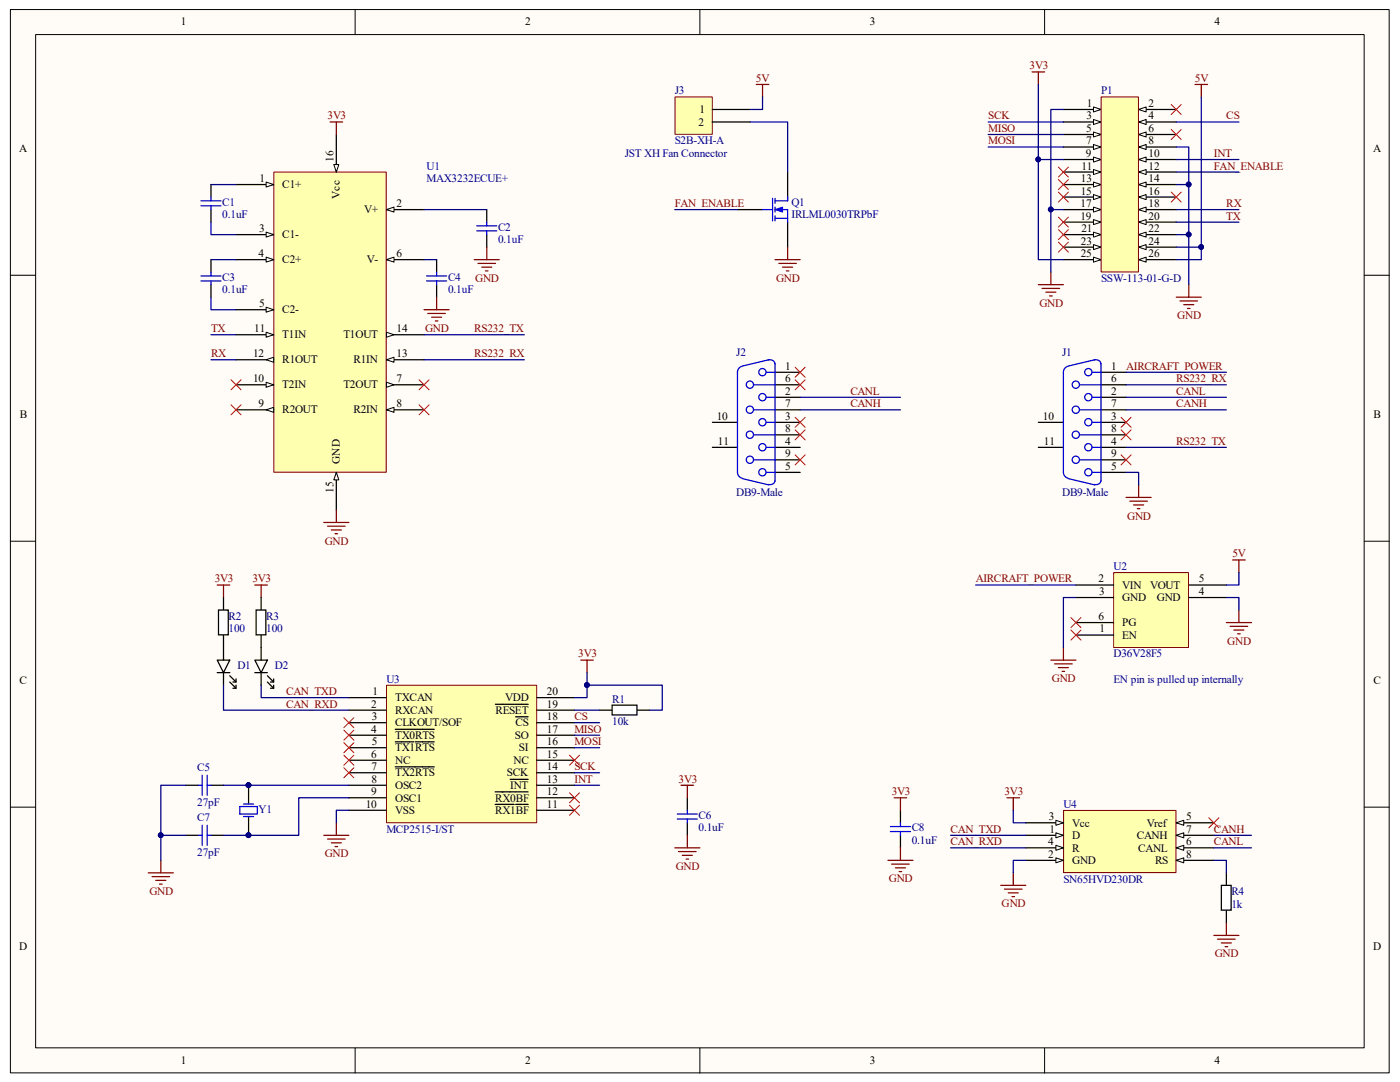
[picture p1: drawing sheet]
<svg xmlns="http://www.w3.org/2000/svg" width="279mm" height="216mm" viewBox="0 0 279 216" stroke-linecap="round" stroke-linejoin="round" font-family="sans-serif">
<path d="M2.1 1.9h275.1v212.2h-275.1z" fill="#fffcf8"/>
<path d="M2.1 1.9h275.1v212.2h-275.1z" fill="none" stroke="#000" stroke-width=".2"/>
<path d="M7.2 6.9h265v202.2h-265z" fill="#fffcf8"/>
<g fill="none" stroke="#000" stroke-width=".2">
<path d="M7.1 6.9h265.1v202.2h-265.1zM70.9 1.9v5M139.7 1.9v5M208.5 1.9v5M2.1 54.9h5M272.3 54.9h5M2.1 108h5M272.3 108h5M2.1 161.1h5M272.3 161.1h5M70.9 209.1v5M139.7 209.1v5"/>
<path d="M208.5 209.1v5"/>
</g>
<path d="M212.2 21.8h7.5" fill="none" stroke="#000" stroke-width=".25"/>
<path d="M218.2 21.3l1.5 .5-1.5 .5z" fill="#fffcf8"/>
<path d="M218.2 21.3l1.5 .5-1.5 .5z" fill="none" stroke="#000" stroke-width=".2"/>
<path d="M227.2 21.8h7.5" fill="none" stroke="#000" stroke-width=".25"/>
<path d="M227.2 21.8l1.5-.5v1z" fill="#fffcf8"/>
<path d="M227.2 21.8l1.5-.5v1z" fill="none" stroke="#000" stroke-width=".2"/>
<path d="M212.2 24.3h7.5" fill="none" stroke="#000" stroke-width=".25"/>
<path d="M218.2 23.8l1.5 .5-1.5 .5z" fill="#fffcf8"/>
<path d="M218.2 23.8l1.5 .5-1.5 .5z" fill="none" stroke="#000" stroke-width=".2"/>
<path d="M227.2 24.3h7.5" fill="none" stroke="#000" stroke-width=".25"/>
<path d="M227.2 24.3l1.5-.5v1z" fill="#fffcf8"/>
<path d="M227.2 24.3l1.5-.5v1z" fill="none" stroke="#000" stroke-width=".2"/>
<path d="M212.2 26.8h7.5" fill="none" stroke="#000" stroke-width=".25"/>
<path d="M218.2 26.3l1.5 .5-1.5 .5z" fill="#fffcf8"/>
<path d="M218.2 26.3l1.5 .5-1.5 .5z" fill="none" stroke="#000" stroke-width=".2"/>
<path d="M227.2 26.8h7.5" fill="none" stroke="#000" stroke-width=".25"/>
<path d="M227.2 26.8l1.5-.5v1z" fill="#fffcf8"/>
<path d="M227.2 26.8l1.5-.5v1z" fill="none" stroke="#000" stroke-width=".2"/>
<path d="M212.2 29.3h7.5" fill="none" stroke="#000" stroke-width=".25"/>
<path d="M218.2 28.8l1.5 .5-1.5 .5z" fill="#fffcf8"/>
<path d="M218.2 28.8l1.5 .5-1.5 .5z" fill="none" stroke="#000" stroke-width=".2"/>
<path d="M227.2 29.3h7.5" fill="none" stroke="#000" stroke-width=".25"/>
<path d="M227.2 29.3l1.5-.5v1z" fill="#fffcf8"/>
<path d="M227.2 29.3l1.5-.5v1z" fill="none" stroke="#000" stroke-width=".2"/>
<path d="M212.2 31.8h7.5" fill="none" stroke="#000" stroke-width=".25"/>
<path d="M218.2 31.3l1.5 .5-1.5 .5z" fill="#fffcf8"/>
<path d="M218.2 31.3l1.5 .5-1.5 .5z" fill="none" stroke="#000" stroke-width=".2"/>
<path d="M227.2 31.8h7.5" fill="none" stroke="#000" stroke-width=".25"/>
<path d="M227.2 31.8l1.5-.5v1z" fill="#fffcf8"/>
<path d="M227.2 31.8l1.5-.5v1z" fill="none" stroke="#000" stroke-width=".2"/>
<path d="M212.2 34.3h7.5" fill="none" stroke="#000" stroke-width=".25"/>
<path d="M218.2 33.8l1.5 .5-1.5 .5z" fill="#fffcf8"/>
<path d="M218.2 33.8l1.5 .5-1.5 .5z" fill="none" stroke="#000" stroke-width=".2"/>
<path d="M227.2 34.3h7.5" fill="none" stroke="#000" stroke-width=".25"/>
<path d="M227.2 34.3l1.5-.5v1z" fill="#fffcf8"/>
<path d="M227.2 34.3l1.5-.5v1z" fill="none" stroke="#000" stroke-width=".2"/>
<path d="M212.2 36.8h7.5" fill="none" stroke="#000" stroke-width=".25"/>
<path d="M218.2 36.3l1.5 .5-1.5 .5z" fill="#fffcf8"/>
<path d="M218.2 36.3l1.5 .5-1.5 .5z" fill="none" stroke="#000" stroke-width=".2"/>
<path d="M227.2 36.8h7.5" fill="none" stroke="#000" stroke-width=".25"/>
<path d="M227.2 36.8l1.5-.5v1z" fill="#fffcf8"/>
<path d="M227.2 36.8l1.5-.5v1z" fill="none" stroke="#000" stroke-width=".2"/>
<path d="M212.2 39.3h7.5" fill="none" stroke="#000" stroke-width=".25"/>
<path d="M218.2 38.8l1.5 .5-1.5 .5z" fill="#fffcf8"/>
<path d="M218.2 38.8l1.5 .5-1.5 .5z" fill="none" stroke="#000" stroke-width=".2"/>
<path d="M227.2 39.3h7.5" fill="none" stroke="#000" stroke-width=".25"/>
<path d="M227.2 39.3l1.5-.5v1z" fill="#fffcf8"/>
<path d="M227.2 39.3l1.5-.5v1z" fill="none" stroke="#000" stroke-width=".2"/>
<path d="M212.2 41.8h7.5" fill="none" stroke="#000" stroke-width=".25"/>
<path d="M218.2 41.3l1.5 .5-1.5 .5z" fill="#fffcf8"/>
<path d="M218.2 41.3l1.5 .5-1.5 .5z" fill="none" stroke="#000" stroke-width=".2"/>
<path d="M227.2 41.8h7.5" fill="none" stroke="#000" stroke-width=".25"/>
<path d="M227.2 41.8l1.5-.5v1z" fill="#fffcf8"/>
<path d="M227.2 41.8l1.5-.5v1z" fill="none" stroke="#000" stroke-width=".2"/>
<path d="M212.2 44.3h7.5" fill="none" stroke="#000" stroke-width=".25"/>
<path d="M218.2 43.8l1.5 .5-1.5 .5z" fill="#fffcf8"/>
<path d="M218.2 43.8l1.5 .5-1.5 .5z" fill="none" stroke="#000" stroke-width=".2"/>
<path d="M227.2 44.3h7.5" fill="none" stroke="#000" stroke-width=".25"/>
<path d="M227.2 44.3l1.5-.5v1z" fill="#fffcf8"/>
<path d="M227.2 44.3l1.5-.5v1z" fill="none" stroke="#000" stroke-width=".2"/>
<path d="M212.2 46.8h7.5" fill="none" stroke="#000" stroke-width=".25"/>
<path d="M218.2 46.3l1.5 .5-1.5 .5z" fill="#fffcf8"/>
<path d="M218.2 46.3l1.5 .5-1.5 .5z" fill="none" stroke="#000" stroke-width=".2"/>
<path d="M227.2 46.8h7.5" fill="none" stroke="#000" stroke-width=".25"/>
<path d="M227.2 46.8l1.5-.5v1z" fill="#fffcf8"/>
<path d="M227.2 46.8l1.5-.5v1z" fill="none" stroke="#000" stroke-width=".2"/>
<path d="M212.2 49.3h7.5" fill="none" stroke="#000" stroke-width=".25"/>
<path d="M218.2 48.8l1.5 .5-1.5 .5z" fill="#fffcf8"/>
<path d="M218.2 48.8l1.5 .5-1.5 .5z" fill="none" stroke="#000" stroke-width=".2"/>
<path d="M227.2 49.3h7.5" fill="none" stroke="#000" stroke-width=".25"/>
<path d="M227.2 49.3l1.5-.5v1z" fill="#fffcf8"/>
<path d="M227.2 49.3l1.5-.5v1z" fill="none" stroke="#000" stroke-width=".2"/>
<path d="M212.2 51.8h7.5" fill="none" stroke="#000" stroke-width=".25"/>
<path d="M218.2 51.3l1.5 .5-1.5 .5z" fill="#fffcf8"/>
<path d="M218.2 51.3l1.5 .5-1.5 .5z" fill="none" stroke="#000" stroke-width=".2"/>
<path d="M227.2 51.8h7.5" fill="none" stroke="#000" stroke-width=".25"/>
<path d="M227.2 51.8l1.5-.5v1z" fill="#fffcf8"/>
<path d="M227.2 51.8l1.5-.5v1z" fill="none" stroke="#000" stroke-width=".2"/>
<path d="M219.8 19.4h7.4v34.9h-7.4z" fill="#ffffb0"/>
<path d="M219.8 19.3h7.4v35h-7.4z" fill="none" stroke="#800000" stroke-width=".2"/>
<path d="M77.2 136.8h29.9v27.4h-29.9z" fill="#ffffb0"/>
<path d="M77.1 136.7h30v27.5h-30z" fill="none" stroke="#800000" stroke-width=".2"/>
<g fill="none" stroke="#000" stroke-width=".25">
<path d="M69.6 139.2h7.5M107.1 139.2h7.6M69.6 141.7h7.5M69.6 144.2h7.5M69.6 146.7h7.5M69.6 149.2h7.5M69.6 151.7h7.5M69.6 154.2h7.5M69.6 156.7h7.5M69.6 159.2h7.5M78.9 145.5h2.8M78.9 148h2.8"/>
<path d="M78.9 153h2.8M81.8 145.5h1M81.8 148h.8M81.8 153h1M82.9 145.5h3.8M82.9 148h3.8M82.9 153h3.8M98.8 158h4M98.9 140.5h3.8M101.8 155.5h3.6M102.8 140.5h2.6M102.9 143h1.3"/>
<path d="M102.9 158h1.3M104.3 158h1.1M104.3 143h1.1M107.1 141.7h7.6M107.1 144.2h7.6M107.1 146.7h7.6M107.1 149.2h7.6M107.1 151.7h7.6M107.1 154.2h7.6M107.1 156.7h7.6M107.1 159.2h7.6M69.6 161.7h7.5"/>
<path d="M98.8 160.5h3.8M102.9 160.5h1.3M104.3 160.5h1.1M107.1 161.7h7.6"/>
</g>
<path d="M212.3 161.8h22.4v12.3h-22.4z" fill="#ffffb0"/>
<path d="M212.3 161.7h22.4v12.4h-22.4z" fill="none" stroke="#800000" stroke-width=".2"/>
<path d="M204.7 166.7h7.5" fill="none" stroke="#000" stroke-width=".25"/>
<path d="M210.7 166.2l1.5 .5-1.5 .5z" fill="#fffcf8"/>
<path d="M210.7 166.2l1.5 .5-1.5 .5z" fill="none" stroke="#000" stroke-width=".2"/>
<path d="M204.7 171.7h7.5" fill="none" stroke="#000" stroke-width=".25"/>
<path d="M210.7 171.2l1.5 .5-1.5 .5z" fill="#fffcf8"/>
<path d="M210.7 171.2l1.5 .5-1.5 .5z" fill="none" stroke="#000" stroke-width=".2"/>
<path d="M204.7 164.2h7.5" fill="none" stroke="#000" stroke-width=".25"/>
<path d="M210.7 163.7l1.5 .5-1.5 .5z" fill="#fffcf8"/>
<path d="M210.7 163.7l1.5 .5-1.5 .5z" fill="none" stroke="#000" stroke-width=".2"/>
<path d="M204.7 169.2h7.5" fill="none" stroke="#000" stroke-width=".25"/>
<path d="M210.7 168.7l1.5 .5-1.5 .5z" fill="#fffcf8"/>
<path d="M210.7 168.7l1.5 .5-1.5 .5z" fill="none" stroke="#000" stroke-width=".2"/>
<path d="M234.7 164.2h7.5" fill="none" stroke="#000" stroke-width=".25"/>
<path d="M234.7 164.2l1.5-.5v1z" fill="#fffcf8"/>
<path d="M234.7 164.2l1.5-.5v1z" fill="none" stroke="#000" stroke-width=".2"/>
<path d="M234.7 169.2h7.5" fill="none" stroke="#000" stroke-width=".25"/>
<path d="M234.7 169.2l1.5-.5v1z" fill="#fffcf8"/>
<path d="M234.7 169.2l1.5-.5v1z" fill="none" stroke="#000" stroke-width=".2"/>
<path d="M234.7 166.7h7.5" fill="none" stroke="#000" stroke-width=".25"/>
<path d="M234.7 166.7l1.5-.5v1z" fill="#fffcf8"/>
<path d="M234.7 166.7l1.5-.5v1z" fill="none" stroke="#000" stroke-width=".2"/>
<path d="M234.7 171.7h7.5" fill="none" stroke="#000" stroke-width=".25"/>
<path d="M234.7 171.7l1.5-.5v1z" fill="#fffcf8"/>
<path d="M234.7 171.7l1.5-.5v1z" fill="none" stroke="#000" stroke-width=".2"/>
<g fill="none" stroke="#800000" stroke-width=".25">
<path d="M115.9 131.7h2.5M117.2 131.7v2.5M201 159.2h2.5M202.2 159.2v2.5M64.6 166.7h5M65.4 167.4h3.5M66.1 168.2h2M66.9 168.9h.5M67.1 164.2v2.5M199.7 176.7h5M200.5 177.4h3.5M201.2 178.2h2"/>
<path d="M202 178.9h.5M202.2 174.2v2.5"/>
</g>
<path d="M68.6 150.7l2 2M70.6 150.7l-2 2M113.7 150.7l2 2M115.7 150.7l-2 2" fill="none" stroke="#f00" stroke-width=".2"/>
<path d="M222.3 114.3h14.9v14.9h-14.9z" fill="#ffffb0"/>
<path d="M222.2 114.3h15v14.9h-15z" fill="none" stroke="#800000" stroke-width=".2"/>
<path d="M214.7 116.7h7.5M214.7 119.2h7.5M237.2 116.7h7.5M237.2 119.2h7.5M214.7 124.2h7.5M214.7 126.7h7.5M244.7 174.2v2.5M244.7 181.7v2.5" fill="none" stroke="#000" stroke-width=".25"/>
<path d="M246 111.7h2.5M247.3 111.7v2.5M209.7 131.7h5M210.5 132.5h3.5M211.2 133.2h2M212 134h.5M212.2 129.2v2.5M244.7 124.2h5.1M245.5 125h3.5M246.3 125.7h2M247 126.5h.5M247.3 121.7v2.5" fill="none" stroke="#800000" stroke-width=".25"/>
<path d="M243.7 176.7h2v4.9h-2z" fill-rule="evenodd" fill="#fff" stroke="#000" stroke-width=".25"/>
<path d="M242.2 186.7h5.1M243 187.4h3.5M243.7 188.2h2M244.5 188.9h.5M244.7 184.2v2.5" fill="none" stroke="#800000" stroke-width=".25"/>
<g fill="none" stroke="#f00" stroke-width=".2">
<path d="M68.6 145.7l2 2M68.6 148.2l2 2M68.6 143.2l2 2M68.6 153.2l2 2M70.6 145.7l-2 2M70.6 148.2l-2 2M70.6 143.2l-2 2M70.6 153.2l-2 2M113.7 158.2l2 2M115.7 158.2l-2 2M113.7 160.7l2 2M115.7 160.7l-2 2"/>
<path d="M241.2 163.2l2 2M243.2 163.2l-2 2"/>
</g>
<path d="M119.7 141.7h2.5M127.2 141.7h2.5" fill="none" stroke="#000" stroke-width=".25"/>
<path d="M122.2 140.7h4.9v2h-4.9z" fill-rule="evenodd" fill="#fff" stroke="#000" stroke-width=".25"/>
<path d="M137.2 159.2v2.5M137.2 164.2v2.5M179.7 161.7v2.5M179.7 166.7v2.5" fill="none" stroke="#000" stroke-width=".25"/>
<path d="M135.2 162.4h4M135.2 163.4h4M137.2 161.7v.7M137.2 163.4v.8M177.7 164.9h4M177.7 165.9h4M179.7 164.2v.7M179.7 165.9v.8" fill="none" stroke="#00f" stroke-width=".25"/>
<g fill="none" stroke="#800000" stroke-width=".25">
<path d="M135.9 156.7h2.5M137.2 156.7v2.5M178.5 159.2h2.5M179.7 159.2v2.5M134.7 169.2h5M135.4 169.9h3.5M136.2 170.7h2M136.9 171.4h.5M137.2 166.7v2.5M177.2 171.7h5M178 172.4h3.5M178.7 173.2h2"/>
<path d="M179.5 173.9h.5M179.7 169.2v2.5"/>
</g>
<path d="M54.7 34.4h22.4v59.8h-22.4z" fill="#ffffb0"/>
<path d="M54.7 34.3h22.4v59.9h-22.4z" fill="none" stroke="#800000" stroke-width=".2"/>
<path d="M47.1 36.8h7.5" fill="none" stroke="#000" stroke-width=".25"/>
<path d="M53.1 36.3l1.5 .5-1.5 .5z" fill="#fffcf8"/>
<path d="M53.1 36.3l1.5 .5-1.5 .5z" fill="none" stroke="#000" stroke-width=".2"/>
<path d="M77.1 41.8h7.5" fill="none" stroke="#000" stroke-width=".25"/>
<path d="M77.1 41.8l1.5-.5v1z" fill="#fffcf8"/>
<path d="M77.1 41.8l1.5-.5v1z" fill="none" stroke="#000" stroke-width=".2"/>
<path d="M47.1 46.8h7.5" fill="none" stroke="#000" stroke-width=".25"/>
<path d="M53.1 46.3l1.5 .5-1.5 .5z" fill="#fffcf8"/>
<path d="M53.1 46.3l1.5 .5-1.5 .5z" fill="none" stroke="#000" stroke-width=".2"/>
<path d="M47.1 51.8h7.5" fill="none" stroke="#000" stroke-width=".25"/>
<path d="M53.1 51.3l1.5 .5-1.5 .5z" fill="#fffcf8"/>
<path d="M53.1 51.3l1.5 .5-1.5 .5z" fill="none" stroke="#000" stroke-width=".2"/>
<path d="M47.1 61.8h7.5" fill="none" stroke="#000" stroke-width=".25"/>
<path d="M53.1 61.3l1.5 .5-1.5 .5z" fill="#fffcf8"/>
<path d="M53.1 61.3l1.5 .5-1.5 .5z" fill="none" stroke="#000" stroke-width=".2"/>
<path d="M77.1 51.8h7.5" fill="none" stroke="#000" stroke-width=".25"/>
<path d="M77.1 51.8l1.5-.5v1z" fill="#fffcf8"/>
<path d="M77.1 51.8l1.5-.5v1z" fill="none" stroke="#000" stroke-width=".2"/>
<path d="M77.1 76.8h7.5" fill="none" stroke="#000" stroke-width=".25"/>
<path d="M77.1 76.3l1.5 .5-1.5 .5z" fill="#fffcf8"/>
<path d="M77.1 76.3l1.5 .5-1.5 .5z" fill="none" stroke="#000" stroke-width=".2"/>
<path d="M77.1 81.8h7.5" fill="none" stroke="#000" stroke-width=".25"/>
<path d="M77.1 81.8l1.5-.5v1z" fill="#fffcf8"/>
<path d="M77.1 81.8l1.5-.5v1z" fill="none" stroke="#000" stroke-width=".2"/>
<path d="M47.1 81.8h7.5" fill="none" stroke="#000" stroke-width=".25"/>
<path d="M53.1 81.8l1.5-.5v1z" fill="#fffcf8"/>
<path d="M53.1 81.8l1.5-.5v1z" fill="none" stroke="#000" stroke-width=".2"/>
<path d="M47.1 76.8h7.5" fill="none" stroke="#000" stroke-width=".25"/>
<path d="M53.1 76.3l1.5 .5-1.5 .5z" fill="#fffcf8"/>
<path d="M53.1 76.3l1.5 .5-1.5 .5z" fill="none" stroke="#000" stroke-width=".2"/>
<path d="M47.1 66.8h7.5" fill="none" stroke="#000" stroke-width=".25"/>
<path d="M53.1 66.3l1.5 .5-1.5 .5z" fill="#fffcf8"/>
<path d="M53.1 66.3l1.5 .5-1.5 .5z" fill="none" stroke="#000" stroke-width=".2"/>
<path d="M47.1 71.8h7.5" fill="none" stroke="#000" stroke-width=".25"/>
<path d="M53.1 71.8l1.5-.5v1z" fill="#fffcf8"/>
<path d="M53.1 71.8l1.5-.5v1z" fill="none" stroke="#000" stroke-width=".2"/>
<path d="M77.1 71.8h7.5" fill="none" stroke="#000" stroke-width=".25"/>
<path d="M77.1 71.8l1.5-.5v1z" fill="#fffcf8"/>
<path d="M77.1 71.8l1.5-.5v1z" fill="none" stroke="#000" stroke-width=".2"/>
<path d="M77.1 66.8h7.5" fill="none" stroke="#000" stroke-width=".25"/>
<path d="M77.1 66.3l1.5 .5-1.5 .5z" fill="#fffcf8"/>
<path d="M77.1 66.3l1.5 .5-1.5 .5z" fill="none" stroke="#000" stroke-width=".2"/>
<path d="M67.1 94.3v7.5" fill="none" stroke="#000" stroke-width=".25"/>
<path d="M67.1 94.3l.5 1.5h-1z" fill="#fffcf8"/>
<path d="M67.1 94.3l.5 1.5h-1z" fill="none" stroke="#000" stroke-width=".2"/>
<path d="M67.1 26.8v7.5" fill="none" stroke="#000" stroke-width=".25"/>
<path d="M66.6 32.8h1l-.5 1.5z" fill="#fffcf8"/>
<path d="M66.6 32.8h1l-.5 1.5z" fill="none" stroke="#000" stroke-width=".2"/>
<g fill="none" stroke="#000" stroke-width=".25">
<path d="M42.1 36.8v2.5M42.1 41.8v2.5M42.1 51.8v2.5M42.1 56.8v2.5M87.1 51.8v2.5M87.1 56.8v2.5M97.1 41.8v2.5M97.1 46.8v2.5M154.7 79.3h5M154.7 74.3h5M154.7 76.8h5M219.7 79.3h5"/>
<path d="M219.7 74.3h5M219.7 76.8h5M142.2 89.3h5M142.2 84.3h5M154.7 94.3h5M154.7 89.3h5M154.7 84.3h5M154.7 91.8h5M154.7 86.8h5M154.7 81.8h5M207.2 89.3h5M207.2 84.3h5"/>
<path d="M219.7 94.3h5M219.7 89.3h5M219.7 84.3h5M219.7 91.8h5M219.7 86.8h5M219.7 81.8h5M44.6 119.2v2.5M43.4 131.7h2.5l-1.3 2.5zM43.4 134.2h2.5M44.6 126.7v5M44.6 134.2v2.5M45.9 134.8l1.2 1.3"/>
<path d="M45.9 136.1l1.2 1.2M47.1 135.5v.6h-.6M47.1 136.7v.6h-.6M50.9 131.7h2.5l-1.3 2.5zM50.9 134.2h2.5M52.1 129.2v2.5M52.1 134.2v2.5M53.4 134.8l1.2 1.3M53.4 136.1l1.2 1.2M54.6 135.5v.6h-.6M54.6 136.7v.6h-.6M37.1 156.7h2.5"/>
<path d="M42.1 156.7h2.5M49.6 156.7v3.7M37.1 166.7h2.5M42.1 166.7h2.5M49.6 162.9v3.8"/>
</g>
<g fill="none" stroke="#00f" stroke-width=".25">
<path d="M42.1 39.3v.8M40.1 40.1h4M40.1 41.1h4M40.1 55.1h4M40.1 56.1h4M42.1 41.1v.7M42.1 54.3v.8M42.1 56.1v.7M85.1 55.1h4M85.1 56.1h4M87.1 54.3v.8M87.1 56.1v.7"/>
<path d="M95.1 45.1h4M95.1 46.1h4M97.1 44.3v.8M97.1 46.1v.7M148.1 73.1a1.23 1.23 0 0 0-.9 1.2v20a1.22 1.22 0 0 0 .9 1.1M150.4 76.8h4.3M152.9 79.3h1.8M152.9 74.3h1.8M153.3 71.8a.92 .92 0 0 1 1.3 .8M153.4 71.8l-5.2 1.2M154.7 72.5v23.5M213.1 73.1a1.23 1.23 0 0 0-.9 1.2v20a1.22 1.22 0 0 0 1 1.1"/>
<path d="M215.5 76.8h4.2M218 79.3h1.7M218 74.3h1.7M218.4 71.8a.92 .92 0 0 1 1.3 .8M218.5 71.8l-5.3 1.2M219.7 72.5v23.5M148.2 95.5l5.2 1.3M150.4 91.8h4.3M150.4 86.8h4.3M150.4 81.8h4.3M152.9 89.3h1.8M152.9 94.3h1.8"/>
<path d="M152.9 84.3h1.8M154.6 95.9a.93 .93 0 0 1-1.3 .8M213.2 95.5l5.3 1.3M215.5 91.8h4.2M215.5 86.8h4.2M215.5 81.8h4.2M218 89.3h1.7M218 94.3h1.7M218 84.3h1.7M219.7 95.9a.93 .93 0 0 1-1.3 .8M39.6 156.7h.8M40.4 154.7v4"/>
<path d="M41.4 154.7v4M41.4 156.7h.7M39.6 166.7h.8M40.4 164.7v4M41.4 164.7v4M41.4 166.7h.7M47.9 160.9h3.5v1.5h-3.5zM48.6 160.4h2M48.6 162.9h2"/>
<circle cx="149.7" cy="76.8" r=".73"/>
<circle cx="152.2" cy="74.3" r=".73"/>
<circle cx="152.2" cy="79.3" r=".73"/>
<circle cx="214.7" cy="76.8" r=".73"/>
<circle cx="217.2" cy="79.3" r=".73"/>
<circle cx="217.2" cy="74.3" r=".73"/>
<circle cx="149.7" cy="86.7" r=".73"/>
<circle cx="149.7" cy="81.8" r=".73"/>
<circle cx="149.7" cy="91.7" r=".73"/>
<circle cx="152.2" cy="84.2" r=".73"/>
<circle cx="152.2" cy="89.2" r=".73"/>
<circle cx="152.2" cy="94.2" r=".73"/>
<circle cx="214.7" cy="91.7" r=".73"/>
<circle cx="214.7" cy="81.8" r=".73"/>
<circle cx="214.7" cy="86.7" r=".73"/>
<circle cx="217.2" cy="94.2" r=".73"/>
<circle cx="217.2" cy="84.2" r=".73"/>
<circle cx="217.2" cy="89.2" r=".73"/>
</g>
<g fill="none" stroke="#800000" stroke-width=".25">
<path d="M65.9 24.3h2.5M67.1 24.3v2.5M87.1 59.3v2.5M94.6 51.8h5M95.4 52.6h3.5M96.1 53.3h2M96.9 54.1h.5M97.1 49.3v2.5M84.6 61.8h5M85.4 62.5h3.5M86.1 63.3h2M86.9 64h.5"/>
<path d="M224.7 99.3h5M227.2 96.8v2.5M43.4 116.7h2.5M44.6 116.7v2.5M50.9 116.7h2.5M52.1 116.7v2.5M64.6 104.2h5M65.4 105h3.5M66.1 105.7h2M66.9 106.5h.5M67.1 101.8v2.4M225.5 100h3.5"/>
<path d="M226.2 100.8h2M227 101.5h.5M29.6 174.2h5M30.3 174.9h3.5M31.1 175.7h2M31.8 176.4h.5M32.1 171.7v2.5"/>
</g>
<g fill="none" stroke="#f00" stroke-width=".2">
<path d="M46.1 75.8l2 2M48.1 75.8l-2 2M83.6 75.8l2 2M85.6 75.8l-2 2M158.7 75.8l2 2M160.7 75.8l-2 2M46.1 80.8l2 2M48.1 80.8l-2 2M83.6 80.8l2 2M85.6 80.8l-2 2M158.7 83.3l2 2M158.7 85.8l2 2"/>
<path d="M158.7 90.8l2 2M160.7 83.3l-2 2M160.7 85.8l-2 2M160.7 90.8l-2 2M223.7 83.3l2 2M223.7 85.8l2 2M223.7 90.8l2 2M225.7 83.3l-2 2M225.7 85.8l-2 2M225.7 90.8l-2 2M213.7 123.2l2 2M213.7 125.7l2 2"/>
<path d="M215.7 123.2l-2 2M215.7 125.7l-2 2"/>
</g>
<g fill="#000080" stroke="#000080" stroke-width=".2">
<circle cx="49.6" cy="166.7" r=".47"/>
<circle cx="49.6" cy="156.7" r=".47"/>
</g>
<path d="M43.6 121.7h2v5h-2z" fill-rule="evenodd" fill="#fff" stroke="#000" stroke-width=".25"/>
<path d="M52.1 119.2v2.5M52.1 126.7v2.5" fill="none" stroke="#000" stroke-width=".25"/>
<path d="M51.1 121.7h2v5h-2z" fill-rule="evenodd" fill="#fff" stroke="#000" stroke-width=".25"/>
<path d="M150.9 16.9h2.5M152.2 16.9v2.4" fill="none" stroke="#800000" stroke-width=".25"/>
<path d="M157.2 34.3v5M147.2 41.8h5M157.2 44.3v5" fill="none" stroke="#000" stroke-width=".25"/>
<path d="M154.2 39.6v4.5M154.7 39.6v1M152.2 41.8h2M154.7 40.1h2.5M154.7 41.8h2.5v2.5M154.7 43.6h2.5M154.7 41.3v1M154.7 43.1v1" fill="none" stroke="#00f" stroke-width=".25"/>
<path d="M154.7 41.8l1.5-.5v1z" fill="#00f"/>
<path d="M154.7 41.8l1.5-.5v1z" fill="none" stroke="#00f" stroke-width=".2"/>
<path d="M157.2 39.3v.8" fill="none" stroke="#00f" stroke-width=".25"/>
<path d="M154.7 51.8h5M155.4 52.6h3.5M156.2 53.3h2M156.9 54.1h.5M157.2 49.3v2.5" fill="none" stroke="#800000" stroke-width=".25"/>
<path d="M134.7 19.4h7.5v7.4h-7.5z" fill="#ffffb0"/>
<path d="M134.7 19.3h7.5v7.5h-7.5z" fill="none" stroke="#800000" stroke-width=".2"/>
<path d="M142.2 24.3h7.5M142.2 21.8h7.5" fill="none" stroke="#000" stroke-width=".25"/>
<g fill="none" stroke="#f00" stroke-width=".2">
<path d="M211.2 33.3l2 2M211.2 35.8l2 2M211.2 38.3l2 2M213.2 33.3l-2 2M213.2 35.8l-2 2M213.2 38.3l-2 2M233.7 38.3l2 2M233.7 25.8l2 2M233.7 20.8l2 2M235.7 38.3l-2 2M235.7 25.8l-2 2M235.7 20.8l-2 2"/>
<path d="M211.2 48.3l2 2M211.2 45.8l2 2M211.2 43.3l2 2M213.2 48.3l-2 2M213.2 45.8l-2 2M213.2 43.3l-2 2M158.7 73.3l2 2M160.7 73.3l-2 2"/>
</g>
<g fill="none" stroke="#800000" stroke-width=".25">
<path d="M206 14.4h2.5M207.2 14.4v2.5M238.5 16.9h2.5M239.7 16.9v2.4M207.2 56.8h5M208 57.6h3.5M208.7 58.3h2M209.5 59.1h.5M209.7 54.3v2.5M234.7 59.3h5M237.2 56.8v2.5M235.5 60h3.5"/>
<path d="M236.2 60.8h2M237 61.5h.5"/>
</g>
<g fill="none" stroke="#000080" stroke-width=".25">
<path d="M152.2 19.3v2.5h-2.5M207.2 16.9v34.9h5M239.7 19.3v32.5h-5M42.1 36.8h5M149.7 24.3h7.5v10M197.2 29.3h15M197.2 26.8h15M197.2 24.3h15M207.2 31.8h5M212.2 21.8h-2.5v32.5M234.7 29.3h2.5v27.5M234.7 36.8h2.5"/>
<path d="M234.7 31.8h12.6M234.7 34.3h12.6M234.7 24.3h12.6M42.1 44.3v2.5h5M42.1 59.3v2.5h5M42.1 51.8h5M84.6 51.8h2.5M84.6 41.8h12.5M134.7 41.8h12.5M209.7 41.8h2.5M234.7 41.8h12.6M234.7 44.3h12.6"/>
<path d="M234.7 49.3h5M234.7 46.8h2.5M42.1 66.8h5M42.1 71.8h5M84.6 66.8h20M84.6 71.8h20M159.7 79.3h20M224.7 79.3h20M224.7 74.3h20M224.7 76.8h20M159.7 81.8h20M224.7 94.3h2.5v2.5"/>
<path d="M224.7 81.8h20M224.7 89.3h20M194.7 116.7h20M214.7 119.2h-2.5v10M244.7 119.2h2.6v2.5M247.3 114.2v2.5h-2.6M44.6 136.7v5h25M52.1 136.7v2.5h17.5M117.2 136.7h15v5h-2.5M117.2 134.2v5h-2.5M37.1 156.7h-5v15M44.6 156.7h25"/>
<path d="M69.6 159.2h-10v7.5h-15M114.7 154.2h5M114.7 146.7h5M114.7 149.2h5M114.7 144.2h5M114.7 156.7h5M114.7 141.7h5M32.1 166.7h5M69.6 161.7h-2.5v2.5M189.7 166.7h15M189.7 169.2h15M202.2 161.7v2.5h2.5"/>
<path d="M204.7 171.7h-2.5v2.5M242.2 171.7h2.5v2.5M242.2 166.7h7.6M242.2 169.2h7.6"/>
</g>
<g fill="#000080" stroke="#000080" stroke-width=".2">
<circle cx="117.1" cy="136.7" r=".47"/>
<circle cx="49.6" cy="156.7" r=".47"/>
<circle cx="49.6" cy="166.7" r=".47"/>
<circle cx="32.1" cy="166.7" r=".47"/>
<circle cx="239.7" cy="49.3" r=".47"/>
<circle cx="237.2" cy="36.8" r=".47"/>
<circle cx="237.2" cy="46.8" r=".47"/>
<circle cx="209.7" cy="41.8" r=".47"/>
<circle cx="207.2" cy="31.8" r=".47"/>
</g>
<g font-size="2.3">
<text x="36.1" y="5.1">1</text>
<text x="104.8" y="5.1">2</text>
<text x="173.6" y="5.1">3</text>
<text x="242.4" y="5.1">4</text>
<text x="139.6" y="22.6">1</text>
<text x="216.8" y="23.8">3</text>
<text x="216.9" y="21.3">1</text>
<text x="229.2" y="21.3">2</text>
<text x="229.2" y="23.8">4</text>
<text x="139.4" y="25.1">2</text>
<text x="216.7" y="28.8">7</text>
<text x="216.8" y="26.3">5</text>
<text x="229.2" y="26.3">6</text>
<text x="229.2" y="28.8">8</text>
<text x="3.8" y="30.3">A</text>
<text x="66.6" y="32.3" transform="rotate(-90 66.6 32.3)">16</text>
<text x="215.8" y="33.8">11</text>
<text x="216.7" y="31.3">9</text>
<text x="229.2" y="31.3">10</text>
<text x="229.2" y="33.8">12</text>
<text x="274" y="30.3">A</text>
<text x="51.8" y="36.3">1</text>
<text x="56.3" y="37.5">C1+</text>
<text x="67.8" y="39.6" transform="rotate(-90 67.8 39.6)">Vcc</text>
<text x="79.1" y="41.3">2</text>
<text x="215.6" y="41.3">17</text>
<text x="215.7" y="38.8">15</text>
<text x="215.7" y="36.3">13</text>
<text x="229.2" y="36.3">14</text>
<text x="229.2" y="38.8">16</text>
<text x="229.2" y="41.3">18</text>
<text x="51.7" y="46.3">3</text>
<text x="56.3" y="47.5">C1-</text>
<text x="72.7" y="42.5">V+</text>
<text x="215.6" y="43.8">19</text>
<text x="215.8" y="46.3">21</text>
<text x="229.2" y="43.8">20</text>
<text x="229.2" y="46.3">22</text>
<text x="51.6" y="51.3">4</text>
<text x="56.3" y="52.5">C2+</text>
<text x="73.2" y="52.5">V-</text>
<text x="79.1" y="51.3">6</text>
<text x="215.7" y="51.3">25</text>
<text x="215.7" y="48.8">23</text>
<text x="229.2" y="48.8">24</text>
<text x="229.2" y="51.3">26</text>
<text x="51.7" y="61.3">5</text>
<text x="56.3" y="62.5">C2-</text>
<text x="50.5" y="71.3">12</text>
<text x="50.7" y="66.3">11</text>
<text x="56.3" y="67.5">T1IN</text>
<text x="68.5" y="67.5">T1OUT</text>
<text x="79.1" y="71.3">13</text>
<text x="79.1" y="66.3">14</text>
<text x="50.5" y="76.3">10</text>
<text x="56.3" y="77.5">T2IN</text>
<text x="56.3" y="72.5">R1OUT</text>
<text x="68.5" y="77.5">T2OUT</text>
<text x="70.6" y="72.5">R1IN</text>
<text x="79.1" y="76.3">7</text>
<text x="156.7" y="73.8">1</text>
<text x="156.7" y="76.3">6</text>
<text x="221.7" y="73.8">1</text>
<text x="221.7" y="76.3">6</text>
<text x="3.9" y="83.4">B</text>
<text x="51.6" y="81.3">9</text>
<text x="56.3" y="82.5">R2OUT</text>
<text x="70.6" y="82.5">R2IN</text>
<text x="79.1" y="81.3">8</text>
<text x="143" y="83.7">10</text>
<text x="156.7" y="83.7">3</text>
<text x="156.7" y="78.8">2</text>
<text x="156.7" y="81.3">7</text>
<text x="208.1" y="83.7">10</text>
<text x="221.7" y="83.7">3</text>
<text x="221.7" y="78.8">2</text>
<text x="221.7" y="81.3">7</text>
<text x="274.1" y="83.4">B</text>
<text x="143.3" y="88.7">11</text>
<text x="156.7" y="88.7">4</text>
<text x="156.7" y="86.2">8</text>
<text x="208.3" y="88.7">11</text>
<text x="221.7" y="88.7">4</text>
<text x="221.7" y="86.2">8</text>
<text x="67.8" y="92.5" transform="rotate(-90 67.8 92.5)">GND</text>
<text x="156.7" y="93.7">5</text>
<text x="156.7" y="91.2">9</text>
<text x="221.7" y="93.7">5</text>
<text x="221.7" y="91.2">9</text>
<text x="66.6" y="98.4" transform="rotate(-90 66.6 98.4)">15</text>
<text x="219.2" y="116.2">2</text>
<text x="219.3" y="118.7">3</text>
<text x="224" y="117.5">VIN</text>
<text x="224" y="120">GND</text>
<text x="229.5" y="117.5">VOUT</text>
<text x="230.9" y="120">GND</text>
<text x="239.2" y="116.2">5</text>
<text x="239.2" y="118.7">4</text>
<text x="219.2" y="123.7">6</text>
<text x="224" y="125">PG</text>
<text x="219.4" y="126.2">1</text>
<text x="224" y="127.5">EN</text>
<text x="3.9" y="136.4">C</text>
<text x="274.1" y="136.4">C</text>
<text x="74.1" y="141.2">2</text>
<text x="74.2" y="143.7">3</text>
<text x="74.3" y="138.7">1</text>
<text x="78.9" y="140">TXCAN</text>
<text x="78.9" y="142.5">RXCAN</text>
<text x="98.9" y="142.5">RESET</text>
<text x="100.8" y="140">VDD</text>
<text x="109.1" y="143.7">18</text>
<text x="109.1" y="141.2">19</text>
<text x="109.1" y="138.7">20</text>
<text x="74.1" y="146.2">4</text>
<text x="74.2" y="148.7">5</text>
<text x="78.9" y="144.9">CLKOUT/SOF</text>
<text x="78.9" y="147.4">TX0RTS</text>
<text x="78.9" y="149.9">TX1RTS</text>
<text x="102.7" y="147.4">SO</text>
<text x="102.9" y="144.9">CS</text>
<text x="103.5" y="149.9">SI</text>
<text x="109.1" y="148.7">16</text>
<text x="109.1" y="146.2">17</text>
<text x="74.1" y="151.2">6</text>
<text x="74.2" y="153.7">7</text>
<text x="78.9" y="152.4">NC</text>
<text x="78.9" y="154.9">TX2RTS</text>
<text x="101.2" y="154.9">SCK</text>
<text x="102.5" y="152.4">NC</text>
<text x="109.1" y="153.7">14</text>
<text x="109.1" y="151.2">15</text>
<text x="73" y="161.2">10</text>
<text x="74.1" y="158.7">9</text>
<text x="74.2" y="156.2">8</text>
<text x="78.9" y="157.4">OSC2</text>
<text x="78.9" y="159.9">OSC1</text>
<text x="98.8" y="159.9">RX0BF</text>
<text x="101.8" y="157.4">INT</text>
<text x="109.1" y="161.2">11</text>
<text x="109.1" y="158.7">12</text>
<text x="109.1" y="156.2">13</text>
<text x="78.9" y="162.4">VSS</text>
<text x="98.8" y="162.4">RX1BF</text>
<text x="209.3" y="163.7">3</text>
<text x="209.4" y="166.2">1</text>
<text x="214" y="167.4">D</text>
<text x="214" y="164.9">Vcc</text>
<text x="226.9" y="167.4">CANH</text>
<text x="228.9" y="164.9">Vref</text>
<text x="236.7" y="163.7">5</text>
<text x="236.7" y="166.2">7</text>
<text x="209.2" y="171.2">2</text>
<text x="209.2" y="168.7">4</text>
<text x="214" y="172.4">GND</text>
<text x="214" y="169.9">R</text>
<text x="227.2" y="169.9">CANL</text>
<text x="230.5" y="172.4">RS</text>
<text x="236.7" y="168.7">6</text>
<text x="236.7" y="171.2">8</text>
<text x="3.9" y="189.5">D</text>
<text x="274.1" y="189.5">D</text>
<text x="36.1" y="212.3">1</text>
<text x="104.8" y="212.3">2</text>
<text x="173.6" y="212.3">3</text>
<text x="242.4" y="212.3">4</text>
</g>
<g font-size="2.3" fill="#800000">
<text x="150.9" y="16.3">5V</text>
<text x="205.5" y="13.8">3V3</text>
<text x="238.5" y="16.3">5V</text>
<text x="65.4" y="23.8">3V3</text>
<text x="197.2" y="23.8">SCK</text>
<text x="244.7" y="23.8">CS</text>
<text x="197.2" y="28.8">MOSI</text>
<text x="197.2" y="26.3">MISO</text>
<text x="242.2" y="31.3">INT</text>
<text x="242.2" y="33.8">FAN_ENABLE</text>
<text x="134.7" y="41.3">FAN_ENABLE</text>
<text x="244.7" y="41.3">RX</text>
<text x="244.7" y="43.8">TX</text>
<text x="94.8" y="56.2">GND</text>
<text x="154.9" y="56.2">GND</text>
<text x="207.4" y="61.2">GND</text>
<text x="234.9" y="63.7">GND</text>
<text x="42.1" y="66.3">TX</text>
<text x="42.1" y="71.3">RX</text>
<text x="84.8" y="66.2">GND</text>
<text x="94.7" y="66.3">RS232_TX</text>
<text x="94.7" y="71.3">RS232_RX</text>
<text x="224.7" y="73.8">AIRCRAFT_POWER</text>
<text x="234.7" y="76.3">RS232_RX</text>
<text x="169.7" y="81.3">CANH</text>
<text x="169.7" y="78.8">CANL</text>
<text x="234.7" y="81.3">CANH</text>
<text x="234.7" y="78.8">CANL</text>
<text x="234.7" y="88.7">RS232_TX</text>
<text x="224.9" y="103.7">GND</text>
<text x="64.8" y="108.7">GND</text>
<text x="246" y="111.2">5V</text>
<text x="42.8" y="116.2">3V3</text>
<text x="50.4" y="116.2">3V3</text>
<text x="194.7" y="116.2">AIRCRAFT_POWER</text>
<text x="115.4" y="131.2">3V3</text>
<text x="244.9" y="128.6">GND</text>
<text x="209.9" y="136.1">GND</text>
<text x="57.1" y="138.7">CAN_TXD</text>
<text x="57.1" y="141.2">CAN_RXD</text>
<text x="114.6" y="143.7">CS</text>
<text x="114.6" y="148.7">MOSI</text>
<text x="114.6" y="146.2">MISO</text>
<text x="114.6" y="153.7">SCK</text>
<text x="114.6" y="156.2">INT</text>
<text x="135.4" y="156.2">3V3</text>
<text x="178" y="158.7">3V3</text>
<text x="200.4" y="158.7">3V3</text>
<text x="189.7" y="166.2">CAN_TXD</text>
<text x="242.2" y="166.2">CANH</text>
<text x="64.8" y="171.1">GND</text>
<text x="134.9" y="173.6">GND</text>
<text x="189.7" y="168.7">CAN_RXD</text>
<text x="242.2" y="168.7">CANL</text>
<text x="29.8" y="178.6">GND</text>
<text x="177.4" y="176.1">GND</text>
<text x="199.9" y="181.1">GND</text>
<text x="242.4" y="191.1">GND</text>
</g>
<g font-size="2.3" fill="#000080">
<text x="134.7" y="18.8">J3</text>
<text x="219.8" y="18.8">P1</text>
<text x="134.7" y="28.8">S2B-XH-A</text>
<text x="85.1" y="33.8">U1</text>
<text x="124.7" y="31.3">JST XH Fan Connector</text>
<text x="44.4" y="41.1">C1</text>
<text x="85.1" y="36.3">MAX3232ECUE+</text>
<text x="157.9" y="41.1">Q1</text>
<text x="44.4" y="43.6">0.1uF</text>
<text x="99.4" y="46.1">C2</text>
<text x="157.9" y="43.6">IRLML0030TRPbF</text>
<text x="99.4" y="48.6">0.1uF</text>
<text x="44.4" y="58.5">0.1uF</text>
<text x="44.4" y="56">C3</text>
<text x="89.4" y="58.5">0.1uF</text>
<text x="89.4" y="56">C4</text>
<text x="219.8" y="56.3">SSW-113-01-G-D</text>
<text x="146.9" y="71">J2</text>
<text x="212" y="71">J1</text>
<text x="146.9" y="99">DB9-Male</text>
<text x="212" y="99">DB9-Male</text>
<text x="222.2" y="113.7">U2</text>
<text x="45.6" y="123.7">R2</text>
<text x="53.1" y="123.7">R3</text>
<text x="45.6" y="126.2">100</text>
<text x="53.1" y="126.2">100</text>
<text x="222.2" y="131.2">D36V28F5</text>
<text x="47.4" y="133.4">D1</text>
<text x="54.9" y="133.4">D2</text>
<text x="77.1" y="136.2">U3</text>
<text x="222.2" y="136.2">EN pin is pulled up internally</text>
<text x="122.2" y="140.2">R1</text>
<text x="122.2" y="144.7">10k</text>
<text x="39.4" y="153.9">C5</text>
<text x="39.4" y="160.9">27pF</text>
<text x="212.2" y="161.2">U4</text>
<text x="39.4" y="163.9">C7</text>
<text x="51.6" y="162.2">Y1</text>
<text x="77.1" y="166.2">MCP2515-I/ST</text>
<text x="139.4" y="165.9">0.1uF</text>
<text x="139.4" y="163.4">C6</text>
<text x="181.9" y="165.9">C8</text>
<text x="39.4" y="170.9">27pF</text>
<text x="181.9" y="168.4">0.1uF</text>
<text x="212.2" y="176.1">SN65HVD230DR</text>
<text x="245.7" y="178.6">R4</text>
<text x="245.7" y="181.1">1k</text>
</g>
</svg>
